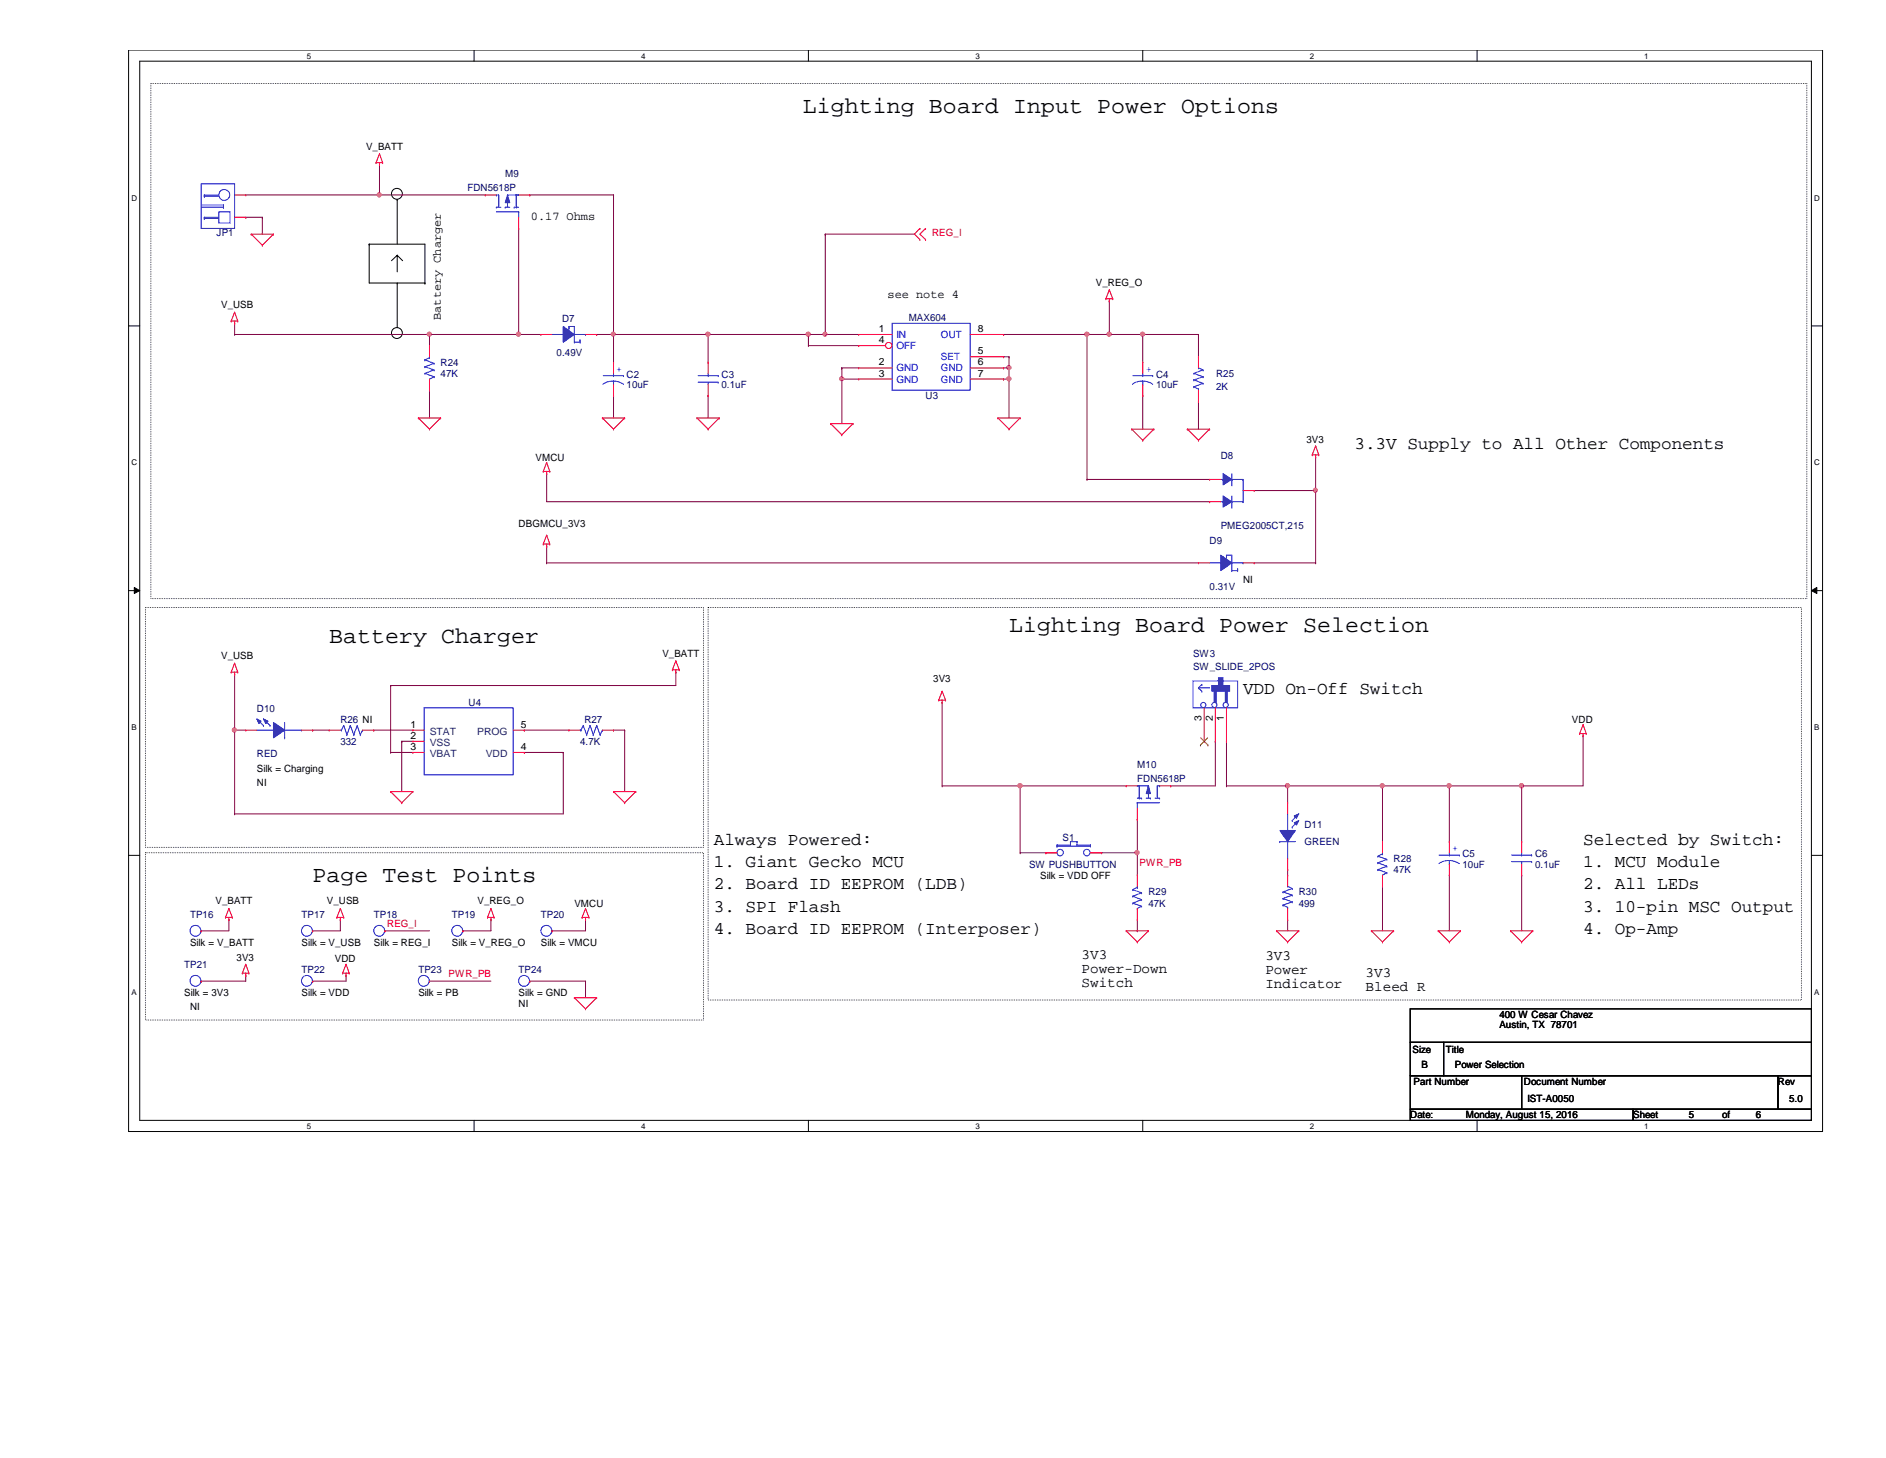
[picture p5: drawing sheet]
<svg xmlns="http://www.w3.org/2000/svg" width="279mm" height="216mm" viewBox="0 0 279 216" stroke-linecap="round" stroke-linejoin="round" font-family="sans-serif">
<path d="M19.1 7.4h250.9v160.2h-250.9zM20.7 9.1h247.7v156.8h-247.7z" fill="none" stroke="#000" stroke-width=".15"/>
<g fill="#fff">
<path d="M45.5 7.6h.6v1.3h-.6z"/>
<path d="M45.5 166.1h.6v1.3h-.6z"/>
</g>
<path d="M70.2 7.4v1.7M70.2 165.9v1.7" fill="none" stroke="#000" stroke-width=".15"/>
<g fill="#fff">
<path d="M95 7.6h.6v1.3h-.6z"/>
<path d="M95 166.1h.6v1.3h-.6z"/>
</g>
<path d="M119.8 7.4v1.7M119.8 165.9v1.7" fill="none" stroke="#000" stroke-width=".15"/>
<g fill="#fff">
<path d="M144.5 7.6h.6v1.3h-.6z"/>
<path d="M144.5 166.1h.6v1.3h-.6z"/>
</g>
<path d="M169.3 7.4v1.7M169.3 165.9v1.7" fill="none" stroke="#000" stroke-width=".15"/>
<g fill="#fff">
<path d="M194.1 7.6h.5v1.3h-.5z"/>
<path d="M194.1 166.1h.5v1.3h-.5z"/>
</g>
<path d="M218.8 7.4v1.7M218.8 165.9v1.7" fill="none" stroke="#000" stroke-width=".15"/>
<g fill="#fff">
<path d="M243.6 7.6h.6v1.3h-.6z"/>
<path d="M243.6 166.1h.6v1.3h-.6z"/>
<path d="M19.5 28.7h.8v1.3h-.8z"/>
<path d="M268.8 28.7h.8v1.3h-.8z"/>
<path d="M19.5 67.9h.8v1.3h-.8z"/>
<path d="M268.8 67.9h.8v1.3h-.8z"/>
</g>
<path d="M19.1 48.3h1.6M268.4 48.3h1.6" fill="none" stroke="#000" stroke-width=".15"/>
<g fill="#fff">
<path d="M19.5 107.1h.7v1.3h-.7z"/>
<path d="M268.8 107.1h.7v1.3h-.7z"/>
</g>
<path d="M19.1 87.5h1.6M19.9 87l.8 .5-.8 .4zM268.4 87.5l.8-.5v.9zM268.4 87.5h1.6" fill="none" stroke="#000" stroke-width=".15"/>
<path d="M19.9 87l.8 .5-.8 .4zM268.4 87.5l.8-.5v.9z" fill="#000"/>
<g fill="#fff">
<path d="M19.5 146.3h.7v1.3h-.7z"/>
<path d="M268.8 146.3h.7v1.3h-.7z"/>
</g>
<g fill="none" stroke="#000" stroke-width=".15">
<path d="M54.7 36.2h.1M54.7 36.2v5.7h8.2M54.7 36.2h8.2v5.7M58.8 29.5h.1M58.8 37.8h.1M58.8 29.5v6.7M58.8 37.8v2.5M58.8 37.8l-.8 .8M58.8 37.8l.8 .8M58.8 41.9h.1M58.8 41.9v6.6M62.9 41.9h.1"/>
<path d="M19.1 126.7h1.6M268.4 126.7h1.6"/>
<circle cx="58.8" cy="28.7" r=".81"/>
<circle cx="58.8" cy="49.3" r=".81"/>
</g>
<path d="M22.4 12.4h245.3v76.2h-245.3zM21.5 90h82.7v35.5h-82.7zM104.9 90h162v58.1h-162zM21.5 126.3h82.7v24.7h-82.7z" fill="none" stroke="#000" stroke-width=".15" stroke-dasharray="0 .3"/>
<path d="M104.9 49.5h.1M104.9 49.5h17.4M104.9 49.5v4.1M119.8 49.5h.1M119.8 51.2h.1M119.8 49.5v1.7M119.8 51.2h7.4" fill="none" stroke="#800040" stroke-width=".15"/>
<circle cx="119.7" cy="49.5" r=".31" fill="#f0f"/>
<circle cx="119.7" cy="49.5" r=".31" fill="none" stroke="#f0f" stroke-width=".15"/>
<circle cx="104.9" cy="49.5" r=".31" fill="#f0f"/>
<circle cx="104.9" cy="49.5" r=".31" fill="none" stroke="#f0f" stroke-width=".15"/>
<path d="M122.3 34.7h.1M122.3 34.7v14.8" fill="none" stroke="#800040" stroke-width=".15"/>
<circle cx="122.2" cy="49.5" r=".3" fill="#f0f"/>
<circle cx="122.2" cy="49.5" r=".3" fill="none" stroke="#f0f" stroke-width=".15"/>
<path d="M122.3 34.7h.1M122.3 34.7h13.2M122.3 49.5h.1M122.3 49.5h4.9M124.7 56.1h.1M124.7 56.1h2.5" fill="none" stroke="#800040" stroke-width=".15"/>
<circle cx="124.7" cy="56.1" r=".31" fill="#f0f"/>
<circle cx="124.7" cy="56.1" r=".31" fill="none" stroke="#f0f" stroke-width=".15"/>
<path d="M124.7 54.5h.1M124.7 54.5v1.6M124.7 54.5h2.5M149.5 54.5h.1M149.5 54.5v1.6" fill="none" stroke="#800040" stroke-width=".15"/>
<circle cx="149.5" cy="54.4" r=".31" fill="#f0f"/>
<circle cx="149.5" cy="54.4" r=".31" fill="none" stroke="#f0f" stroke-width=".15"/>
<path d="M148.7 54.5h.1M148.7 52.8h.1M148.7 52.8h.8M149.5 52.8h.1M149.5 52.8v1.7h-.8M161 49.5h.1M164.3 44.6h.1M164.3 44.6v4.9h-3.3M169.3 49.5h.1M169.3 49.5v4.1" fill="none" stroke="#800040" stroke-width=".15"/>
<circle cx="164.3" cy="49.5" r=".31" fill="#f0f"/>
<circle cx="164.3" cy="49.5" r=".31" fill="none" stroke="#f0f" stroke-width=".15"/>
<path d="M56.2 24.4h.1M56.2 28.9h.1M56.2 24.4v4.5M56.2 28.9h15.7M161 49.5h.1M161 49.5v21.5M164.3 49.5h.1M164.3 49.5h5M161 71h.1M161 71h18.2M100.1 99.5h.1M100.1 99.5v2" fill="none" stroke="#800040" stroke-width=".15"/>
<circle cx="161" cy="49.5" r=".31" fill="#f0f"/>
<circle cx="161" cy="49.5" r=".31" fill="none" stroke="#f0f" stroke-width=".15"/>
<g fill="none" stroke="#800040" stroke-width=".15">
<path d="M36.4 28.9h19.8M56.2 28.9h.1M81 70.1h.1M81 70.1v4.2M29.8 137.8h.1M29.8 137.8h4.1M46.3 137.8h.1M46.3 137.8h4.1M57 137.8h.1M57 137.8h6.6M68.6 137.8h.1M68.6 137.8h4.1"/>
<path d="M81.8 137.8h.1M81.8 137.8h4.9M168.5 137.8h.1M168.5 136.2v1.6M29.8 145.3h.1M29.8 145.3h6.6M46.3 145.3h.1M46.3 145.3h5M63.6 145.3h.1M63.6 145.3h9.1M78.5 145.3h.1M78.5 145.3h8.2"/>
<path d="M86.7 145.3h.1M86.7 145.3v2.4"/>
</g>
<circle cx="56.2" cy="28.8" r=".31" fill="#f0f"/>
<circle cx="56.2" cy="28.8" r=".31" fill="none" stroke="#f0f" stroke-width=".15"/>
<path d="M34.8 49.5h.1M34.8 49.5h28.8" fill="none" stroke="#800040" stroke-width=".15"/>
<circle cx="63.6" cy="49.5" r=".31" fill="#f0f"/>
<circle cx="63.6" cy="49.5" r=".31" fill="none" stroke="#f0f" stroke-width=".15"/>
<g fill="none" stroke="#800040" stroke-width=".15">
<path d="M36.4 32.2h.1M36.4 32.2h2.5M38.9 32.2h.1M38.9 32.2v2.5M63.6 57.8h.1M63.6 49.5h.1M63.6 49.5v1.7M63.6 57.8v4.1M63.6 49.5h13.2M76.8 49.5h.1M124.7 56.1h.1M124.7 56.1v6.6"/>
<path d="M148.7 56.1h.1M148.7 56.1h.8M149.5 56.1h.1M149.5 56.1v5.8M81 74.3h98.2M179.2 74.3h.1M33.9 136.2h.1M33.9 136.2v1.6M50.4 136.2h.1M50.4 136.2v1.6M72.7 136.2h.1M72.7 136.2v1.6"/>
<path d="M86.7 136.2h.1M86.7 136.2v1.6M36.4 144.4h.1M36.4 144.4v.9M51.3 144.4h.1M51.3 144.4v.9"/>
</g>
<circle cx="149.5" cy="56.1" r=".31" fill="#f0f"/>
<circle cx="149.5" cy="56.1" r=".31" fill="none" stroke="#f0f" stroke-width=".15"/>
<g fill="none" stroke="#800040" stroke-width=".15">
<path d="M76.8 33.8h.1M76.8 33.8v15.7M78.5 28.9h.1M78.5 28.9h12.4M76.8 49.5h.1M76.8 49.5h3.3M90.9 58.6h.1M90.9 49.5h14M90.9 58.6v3.3M104.9 58.6h.1M104.9 49.5h.1M104.9 58.6v3.3"/>
<path d="M148.7 49.5h.1M148.7 49.5h12.3"/>
</g>
<circle cx="76.8" cy="49.5" r=".31" fill="#f0f"/>
<circle cx="76.8" cy="49.5" r=".31" fill="none" stroke="#f0f" stroke-width=".15"/>
<g fill="none" stroke="#800040" stroke-width=".15">
<path d="M169.3 58.6h.1M169.3 58.6v4.9M34.8 99.9h.1M34.8 99.9v20.6M34.8 108.1h.1M34.8 108.1h1.6M46.3 108.1h.1M46.3 108.1h2.5M55.4 108.1h.1M55.4 108.1h5.8M57.9 111.4h.1M57.9 101.5h.1"/>
<path d="M57.9 111.4h3.3M57.9 101.5v9.9M57.9 101.5h42.2M59.5 109.8h.1M59.5 109.8v7.4M59.5 109.8h1.7M77.7 111.4h.1M77.7 108.1h.1M77.7 108.1h6.6M77.7 111.4h5.7M83.4 111.4h.1M83.4 111.4v9.1h-48.6"/>
<path d="M90.9 108.1h.1M90.9 108.1h1.6M92.5 108.1h.1M92.5 108.1v9.1M34.8 120.5h.1"/>
</g>
<circle cx="34.7" cy="108.1" r=".31" fill="#f0f"/>
<circle cx="34.7" cy="108.1" r=".31" fill="none" stroke="#f0f" stroke-width=".15"/>
<path d="M173.4 116.4h.1M180 109.8h.1M180 109.8v6.6h-6.6M190.8 116.4h.1M190.8 116.4h14M190.8 116.4v2.5" fill="none" stroke="#800040" stroke-width=".15"/>
<circle cx="190.7" cy="116.3" r=".32" fill="#f0f"/>
<circle cx="190.7" cy="116.3" r=".32" fill="none" stroke="#f0f" stroke-width=".15"/>
<path d="M139.6 104h.1M139.6 116.4h.1M139.6 116.4h27.2M139.6 104v12.4M151.1 116.4h.1M151.1 116.4v9.9M181.7 109.8h.1M181.7 116.4h.1M181.7 109.8v6.6M181.7 116.4h9.1M234.5 109h.1M234.5 109v7.4" fill="none" stroke="#800040" stroke-width=".15"/>
<circle cx="151.1" cy="116.3" r=".32" fill="#f0f"/>
<circle cx="151.1" cy="116.3" r=".32" fill="none" stroke="#f0f" stroke-width=".15"/>
<path d="M34.8 47.9h.1M34.8 47.9v1.6M151.1 126.3h.1M151.1 126.3h3.8M163.2 126.3h5.3M168.5 126.3h.1M168.5 121.3h.1M168.5 121.3v8.3" fill="none" stroke="#800040" stroke-width=".15"/>
<circle cx="168.4" cy="126.3" r=".31" fill="#f0f"/>
<circle cx="168.4" cy="126.3" r=".31" fill="none" stroke="#f0f" stroke-width=".15"/>
<path d="M214.7 116.4h.1M214.7 116.4h10.7M190.8 136.2h.1M190.8 136.2v1.6M225.4 129.6h.1M225.4 129.6v8.2" fill="none" stroke="#800040" stroke-width=".15"/>
<circle cx="225.4" cy="116.3" r=".32" fill="#f0f"/>
<circle cx="225.4" cy="116.3" r=".32" fill="none" stroke="#f0f" stroke-width=".15"/>
<path d="M204.8 116.4h.1M204.8 116.4v8.2M204.8 116.4h9.9M214.7 116.4h.1M214.7 116.4v8.2M204.8 131.2h.1M204.8 131.2v6.6M214.7 129.6h.1M214.7 129.6v8.2" fill="none" stroke="#800040" stroke-width=".15"/>
<circle cx="214.7" cy="116.3" r=".31" fill="#f0f"/>
<circle cx="214.7" cy="116.3" r=".31" fill="none" stroke="#f0f" stroke-width=".15"/>
<circle cx="204.8" cy="116.3" r=".31" fill="#f0f"/>
<circle cx="204.8" cy="116.3" r=".31" fill="none" stroke="#f0f" stroke-width=".15"/>
<path d="M194.9 67.7h.1M194.9 67.7v4.9M225.4 116.4h.1M225.4 116.4v8.2M225.4 116.4h9.1M190.8 128.8h.1M190.8 128.8v.8" fill="none" stroke="#800040" stroke-width=".15"/>
<circle cx="194.9" cy="72.6" r=".3" fill="#f0f"/>
<circle cx="194.9" cy="72.6" r=".3" fill="none" stroke="#f0f" stroke-width=".15"/>
<g fill="none" stroke="#800040" stroke-width=".15">
<path d="M169.3 49.5h8.2M177.5 59.4h.1M177.5 49.5h.1M177.5 59.4v4.1M185.8 72.6h9.1M194.9 72.6h.1M194.9 72.6v10.8M81 80.9h.1M81 83.4h.1M81 83.4h96.5M81 80.9v2.5M185.8 83.4h9.1"/>
<path d="M194.9 83.4h.1"/>
</g>
<circle cx="169.3" cy="49.5" r=".31" fill="#f0f"/>
<circle cx="169.3" cy="49.5" r=".31" fill="none" stroke="#f0f" stroke-width=".15"/>
<path d="M90.9 28.9h.1M90.9 28.9v24.7M88.4 49.5h.1M88.4 49.5h2.5M90.9 49.5h.1M177.5 49.5h.1M177.5 49.5v3.3" fill="none" stroke="#800040" stroke-width=".15"/>
<circle cx="90.8" cy="49.5" r=".3" fill="#f0f"/>
<circle cx="90.8" cy="49.5" r=".3" fill="none" stroke="#f0f" stroke-width=".15"/>
<path d="M161 49.4h.1M161 49.4v.1" fill="none" stroke="#800040" stroke-width=".15"/>
<g fill="none" stroke="#f00" stroke-width=".15">
<path d="M37.2 34.7h.1M37.2 34.7h3.3M37.2 34.7l1.7 1.6M38.9 36.3h.1M40.5 34.7h.1M40.5 34.7l-1.6 1.6M55.7 24.1h.1M55.7 24.1h1M56.2 24.4h.1M56.2 22.8h.1M56.2 24.1v.3M56.2 22.8l-.5 1.3"/>
<path d="M56.2 22.8l.5 1.3M56.7 24.1h.1M136.3 33.8h.1M136.3 35.5h.1M136.3 33.8l-.8 .9 .8 .8M137.1 35.5h.1M137.1 33.8h.1M137.1 33.8l-.8 .9 .8 .8M34.2 47.5h.1M34.2 47.5h1M34.8 47.9h.1M34.8 46.2h.1"/>
<path d="M34.8 47.5v.4M34.8 46.2l-.6 1.3M34.8 46.2l.4 1.3M35.2 47.5h.1M163.8 44.2h.1M163.8 44.2h1M164.3 44.6h.1M164.3 42.9h.1M164.3 44.2v.4M164.3 42.9l-.5 1.3M164.3 42.9l.5 1.3M164.8 44.2h.1"/>
<path d="M62 61.9h.1M62 61.9h3.3M62 61.9l1.6 1.6M63.6 63.5h.1M65.3 61.9h.1M65.3 61.9l-1.7 1.6M80.5 69.8h.1M80.5 69.8h.9M81 70.1h.1M81 68.5h.1M81 79.2h.1M81 69.8v.3"/>
<path d="M81 68.5l-.5 1.3M81 68.5l.4 1.3M81 79.2l-.5 1.4M81 79.2l.4 1.4M81.4 69.8h.1M89.2 61.9h.1M89.2 61.9h3.3M89.2 61.9l1.7 1.6M90.9 63.5h.1M92.5 61.9h.1M92.5 61.9l-1.6 1.6M103.3 61.9h.1"/>
<path d="M103.3 61.9h3.3M103.3 61.9l1.6 1.6M104.9 63.5h.1M106.6 61.9h.1M106.6 61.9l-1.7 1.6M123.1 62.7h.1M123.1 62.7h3.3M123.1 62.7l1.6 1.7M124.7 64.4h.1M126.4 62.7h.1M126.4 62.7l-1.7 1.7M147.8 61.9h.1"/>
<path d="M147.8 61.9h3.3M147.8 61.9l1.7 1.6M149.5 63.5h.1M151.1 61.9h.1M151.1 61.9l-1.6 1.6M167.6 63.5h.1M167.6 63.5h3.3M167.6 63.5l1.7 1.7M169.3 65.2h.1M170.9 63.5h.1M170.9 63.5l-1.6 1.7M175.9 63.5h.1"/>
<path d="M175.9 63.5h3.3M175.9 63.5l1.6 1.7M177.5 65.2h.1M179.2 63.5h.1M179.2 63.5l-1.7 1.7M194.4 67.4h.1M194.4 67.4h1M194.9 67.7h.1M194.9 66h.1M194.9 67.4v.3M194.9 66l-.5 1.4M194.9 66l.5 1.4"/>
<path d="M195.4 67.4h.1M34.2 99.5h.1M34.2 99.5h1M34.8 99.9h.1M34.8 98.2h.1M34.8 99.5v.4M34.8 98.2l-.6 1.3M34.8 98.2l.4 1.3M35.2 99.5h.1M80.5 80.6h.1M80.5 80.6h.9M81 80.9h.1"/>
<path d="M81 80.6v.3M81.4 80.6h.1M99.6 99.2h.1M99.6 99.2h1M100.1 99.5h.1M100.1 97.9h.1M100.1 99.2v.3M100.1 97.9l-.5 1.3M100.1 97.9l.5 1.3M100.6 99.2h.1M57.9 117.2h.1M57.9 117.2h3.3"/>
<path d="M57.9 117.2l1.6 1.7M59.5 118.9h.1M61.2 117.2h.1M61.2 117.2l-1.7 1.7M90.9 117.2h.1M90.9 117.2h3.3M90.9 117.2l1.6 1.7M92.5 118.9h.1M94.2 117.2h.1M94.2 117.2l-1.7 1.7M139.1 103.7h.1M139.1 103.7h1"/>
<path d="M139.6 104h.1M139.6 102.4h.1M139.6 103.7v.3M139.6 102.4l-.5 1.3M139.6 102.4l.5 1.3M140.1 103.7h.1M234 108.6h.1M234 108.6h1M234.5 109h.1M234.5 107.3h.1M234.5 108.6v.4M234.5 107.3l-.5 1.3"/>
<path d="M234.5 107.3l.5 1.3M235 108.6h.1M29.8 137.8h.1M33.4 135.8h.1M33.4 135.8h1M33.9 136.2h.1M33.9 134.5h.1M33.9 135.8v.4M33.9 134.5l-.5 1.3M33.9 134.5l.5 1.3M34.4 135.8h.1M49.9 135.8h.1"/>
<path d="M49.9 135.8h1M50.4 136.2h.1M50.4 134.5h.1M50.4 135.8v.4M50.4 134.5l-.5 1.3M50.4 134.5l.5 1.3M50.9 135.8h.1M72.2 135.8h.1M72.2 135.8h1M72.7 136.2h.1M72.7 134.5h.1M72.7 135.8v.4"/>
<path d="M72.7 134.5l-.5 1.3M72.7 134.5l.5 1.3M73.2 135.8h.1M86.2 135.8h.1M86.2 135.8h1M86.7 136.2h.1M86.7 134.5h.1M86.7 135.8v.4M86.7 134.5l-.5 1.3M86.7 134.5l.5 1.3M87.2 135.8h.1M166.8 137.8h.1"/>
<path d="M166.8 137.8h3.3M166.8 137.8l1.7 1.7M168.5 139.5h.1M170.1 137.8h.1M170.1 137.8l-1.6 1.7M189.1 137.8h.1M189.1 137.8h3.3M189.1 137.8l1.7 1.7M190.8 139.5h.1M192.4 137.8h.1M192.4 137.8l-1.6 1.7M203.2 137.8h.1"/>
<path d="M203.2 137.8h3.3M203.2 137.8l1.6 1.7M204.8 139.5h.1M206.5 137.8h.1M206.5 137.8l-1.7 1.7M213.1 137.8h.1M213.1 137.8h3.3M213.1 137.8l1.6 1.7M214.7 139.5h.1M216.4 137.8h.1M216.4 137.8l-1.7 1.7M223.8 137.8h.1"/>
<path d="M223.8 137.8h3.3M223.8 137.8l1.6 1.7M225.4 139.5h.1M227.1 137.8h.1M227.1 137.8l-1.7 1.7M35.9 144.1h.1M35.9 144.1h1M36.4 144.4h.1M36.4 142.8h.1M36.4 144.1v.3M36.4 142.8l-.5 1.3M36.4 142.8l.5 1.3"/>
<path d="M36.9 144.1h.1M50.8 144.1h.1M50.8 144.1h.9M51.3 144.4h.1M51.3 142.8h.1M51.3 144.1v.3M51.3 142.8l-.5 1.3M51.3 142.8l.4 1.3M51.7 144.1h.1M85.1 147.7h.1M85.1 147.7h3.3M85.1 147.7l1.6 1.7"/>
<path d="M86.7 149.4h.1M88.4 147.7h.1M88.4 147.7l-1.7 1.7"/>
</g>
<path d="M208.9 149.4h59.5v4.9h-59.5zM208.9 154.3h5v5h-5zM208.9 159.3h16.5v5h-16.5zM213.9 154.3h54.5v5h-54.5zM225.4 159.3h38v5h-38zM263.4 159.3h5v5h-5zM208.9 164.3h33v1.6h-33zM241.9 164.3h26.5v1.6h-26.5z" fill="none" stroke="#000" stroke-width=".15"/>
<g fill="none" stroke="#00f" stroke-width=".15">
<path d="M38.1 108.1h3.3M41.4 108.1h.1M42.2 109.3h.1M42.2 107v2.3M42.2 108.1h2.5M44.7 108.1h.1"/>
<circle cx="29" cy="137.8" r=".81"/>
</g>
<path d="M40.5 107l1.7 1.1-1.7 1.2z" fill-rule="evenodd" fill="#00f"/>
<path d="M38.1 106.5l.9 .9M39 107.4h.1M39 106.5l1 .9M40 107.4h.1M40.5 107l1.7 1.1-1.7 1.2z" fill="none" stroke="#00f" stroke-width=".15"/>
<path d="M39 106.5l.7 .3-.3 .3z" fill-rule="evenodd" fill="#00f"/>
<path d="M39 106.5l.7 .3-.3 .3z" fill="none" stroke="#00f" stroke-width=".15"/>
<path d="M38.1 106.5l.6 .3-.3 .3z" fill-rule="evenodd" fill="#00f"/>
<g fill="none" stroke="#00f" stroke-width=".15">
<path d="M38.1 106.5l.6 .3-.3 .3zM50.4 108.1h.2M50.6 108.1h.1M50.9 107.4h.1M50.9 107.4l-.3 .7M50.9 107.4l.5 1.4M51.4 108.8h.1M51.9 107.4h.1M51.9 107.4l-.5 1.4M51.9 107.4l.5 1.4M52.4 108.8h.1M52.9 107.4h.1"/>
<path d="M52.9 107.4l-.5 1.4M52.9 107.4l.5 1.4M53.4 108.8h.1M53.7 108.1h.1M53.7 108.1l-.3 .7M189.6 124.6h.1M189.6 124.6h2.3M190.8 123.8h.1M190.8 127.1h.1M190.8 120.5v3.3M190.8 124.6v2.5"/>
<circle cx="45.5" cy="137.8" r=".81"/>
</g>
<path d="M36.4 108.1h.1M36.4 108.1h1.7M44.7 108.1h1.6M46.3 108.1h.1M48.8 108.1h.1M48.8 108.1h1.6M53.7 108.1h1.7M55.4 108.1h.1M46.3 137.8h.1" fill="none" stroke="#f00" stroke-width=".15"/>
<path d="M189.6 123h2.3l-1.1 1.6z" fill-rule="evenodd" fill="#00f"/>
<path d="M189.6 123h2.3l-1.1 1.6zM191.4 122.5h.1M191.4 121.5h.1M192.4 121.5l-1 1M192.4 120.5l-1 1" fill="none" stroke="#00f" stroke-width=".15"/>
<path d="M191.7 121.8l.7-.3-.3 .7z" fill-rule="evenodd" fill="#00f"/>
<path d="M191.7 121.8l.7-.3-.3 .7z" fill="none" stroke="#00f" stroke-width=".15"/>
<path d="M191.7 120.8l.7-.3-.3 .7z" fill-rule="evenodd" fill="#00f"/>
<g fill="none" stroke="#00f" stroke-width=".15">
<path d="M89.4 55.6h3M90.9 56.9h.1M90.9 55.6h.1M90.9 56.4l.7 .2 .8 .3M90.9 56.4h-.1a2.41 2.41 0 0 0-1.5 .5M90.9 55.3v.3M90.9 56.4v.5M92.4 55.6h.1M176.9 57.3h.1M176.9 56.3h.1M176.9 55.3h.1M176.9 57.3l.6 .3"/>
<path d="M176.9 56.3l1.3 .5M176.9 55.3l1.3 .5M177.5 54.5h.1M177.5 57.6h.1M177.5 54.5l.7 .3M177.5 57.6v.2M178.2 56.8h.1M178.2 55.8h.1M178.2 54.8h.1M178.2 56.8l-1.3 .5M178.2 55.8l-1.3 .5M178.2 54.8l-1.3 .5"/>
<path d="M168.5 118.9h.1M168.5 116.4h1.6M168.5 118.9v.8M168.5 118.9h3.3M168.8 116.4h.1M168.8 118h.1M168.8 118.2h.1M168.8 116.4v1.8M170.1 116.4h.1M170.1 117.2h.1M170.1 116.4v.7M170.1 117.2v1"/>
<path d="M171.1 118.2h.7M171.5 116.5h.1M171.5 116.4h.1M171.5 116.4v1.8M171.8 118.2h.1M156.6 125.1h.1M156.6 125.3h.1M156.6 125.3h4.9M156.6 125.1h2M156.6 125.1v.2M158.6 124.6h.1M158.6 125.1h.1"/>
<path d="M158.6 124.6h1M158.6 124.6v.5M159.6 125.1h.1M159.6 124.6h.1M159.6 125.1h1.9M159.6 124.6v.5M161.5 125.3h.1M161.5 125.1h.1M161.5 125.1v.2M190.1 134h.1M190.1 133.1h.1M190.1 132.1h.1"/>
<path d="M190.1 134l.7 .4M190.1 133.1l1.3 .5M190.1 132.1l1.3 .4M190.8 131.2h.1M190.8 134.4h.1M190.8 131.2l.6 .4M190.8 134.4v.1M191.4 133.6h.1M191.4 132.5h.1M191.4 131.6h.1M191.4 133.6l-1.3 .4M191.4 132.5l-1.3 .6"/>
<path d="M191.4 131.6l-1.3 .5M191.7 120.8l.7-.3-.3 .7z"/>
<circle cx="157" cy="126.3" r=".48"/>
<circle cx="161" cy="126.3" r=".49"/>
<circle cx="77.6" cy="145.2" r=".81"/>
</g>
<g fill="none" stroke="#f00" stroke-width=".15">
<path d="M90.9 53.6h.1M90.9 58.6h.1M90.9 53.6v1.7M90.9 56.9v1.7M177.5 59.4h.1M177.5 52.8h.1M177.5 52.8v1.7M177.5 57.8v1.6M190.8 118.9h.1M190.8 118.9v1.6M154.9 126.3h.1M154.9 126.3h1.7"/>
<path d="M161.5 126.3h1.7M163.2 126.3h.1M190.8 128.8h.1M190.8 136.2h.1M190.8 129.6h.1M190.8 127.1v1.7M190.8 129.6v1.6M190.8 134.5v1.7M78.5 145.3h.1"/>
</g>
<path d="M170.1 116.4l.3 1.1h-.6z" fill="#00f"/>
<g fill="none" stroke="#00f" stroke-width=".15">
<path d="M29.8 27.2h5v6.6h-5zM29.8 30.4h3.3M29.8 30.7h3.3M30.3 32.2h.1M30.3 28.9h.1M30.3 32.3h.1M30.3 29h.1M30.3 32.2h2.1M30.3 28.9h2.1M30.3 32.3h2.1M30.3 29h2.1M30.3 28.9v.1"/>
<path d="M30.3 32.2v.1M32.4 31.4h1.7v1.6h-1.7zM33.1 30.4h.1M33.1 30.7h.1M33.1 30.4v.3M73.5 30.7h.1M73.5 30.7h.7M73.5 31.4h3.3M73.9 29h.1M73.9 28.9h.1M73.9 28.9v1.8M75.2 28.9h.1"/>
<path d="M75.2 29.7h.1M75.2 28.9h1.6M75.2 28.9v.6M75.2 29.7v1M76.5 28.9h.1M76.5 30.5h.1M76.5 30.7h.1M76.5 28.9v1.8M76.8 31.4h.1M76.8 31.4v.8M168.5 118.2h.6M169.1 118.2h.1"/>
<path d="M169.8 118.2h.6M170.1 116.4l.3 1.1h-.6zM170.4 118.2h.1M171.5 116.4h.3M171.8 116.4h.1"/>
<circle cx="33.2" cy="28.9" r=".81"/>
<circle cx="56.2" cy="137.8" r=".81"/>
</g>
<path d="M34.8 28.9h1.6M34.8 32.2h1.6M36.4 28.9h.1M36.4 32.2h.1M166.8 116.4h.1M166.8 116.4h1.7M168.5 119.7v1.6M171.8 116.4h1.6M173.4 116.4h.1M57 137.8h.1M168.5 121.3h.1" fill="none" stroke="#f00" stroke-width=".15"/>
<path d="M75.2 28.9l.3 1.1h-.7z" fill="#00f"/>
<g fill="none" stroke="#00f" stroke-width=".15">
<path d="M73.5 28.9h.1M73.5 28.9h.4M74.8 30.7h.1M74.8 30.7h.7M75.2 28.9l.3 1.1h-.7zM76.2 30.7h.1M76.2 30.7h.6M167.8 55.6h3M169.3 56.9h.1M169.3 55.6h.1M169.3 56.4a2.67 2.67 0 0 1 1.5 .5M169.3 56.4h-.1a2.29 2.29 0 0 0-1.4 .5"/>
<path d="M169.3 55.3v.3M169.3 56.4v.5M170.8 55.6h.1M179.2 83.4h1.6M180.8 83.4h.1M181.7 82.2h.1M181.7 82.2h.8v2.3M182.5 84.5h.1M182.5 83.4h1.7M182.5 84.5h.8M183.3 84.5h.1M184.2 83.4h.1"/>
<path d="M167.8 131.7h.1M167.8 132.7h.1M167.8 133.7h.1M167.8 131.7l1.3 .5M167.8 132.7l1.3 .5M167.8 133.7l1.3 .5M168.5 134.5h.1M168.5 131.4h.1M168.5 131.4l-.7 .3M168.5 131.2v.2M169.1 132.2h.1M169.1 133.2h.1"/>
<path d="M169.1 134.2h.1M169.1 132.2l-1.3 .5M169.1 133.2l-1.3 .5M169.1 134.2l-.6 .3"/>
<circle cx="67.7" cy="137.8" r=".81"/>
</g>
<g fill="none" stroke="#f00" stroke-width=".15">
<path d="M71.9 28.9h.1M71.9 28.9h1.6M76.8 33.8h.1M76.8 32.2v1.6M76.8 28.9h1.7M78.5 28.9h.1M169.3 53.6h.1M169.3 58.6h.1M169.3 53.6v1.7M169.3 56.9v1.7M68.6 137.8h.1M168.5 129.6h.1"/>
<path d="M168.5 136.2h.1M168.5 129.6v1.6M168.5 134.5v1.7"/>
</g>
<path d="M180.8 82.2l1.7 1.2-1.7 1.1z" fill-rule="evenodd" fill="#00f"/>
<g fill="none" stroke="#00f" stroke-width=".15">
<path d="M62.9 53.3h.1M62.9 54.3h.1M62.9 55.3h.1M62.9 53.3l1.4 .5M62.9 54.3l1.4 .5M62.9 55.3l1.4 .5M63.6 56.1h.1M63.6 53h.1M63.6 53l-.7 .3M63.6 52.8v.2M64.3 53.8h.1M64.3 54.8h.1"/>
<path d="M64.3 55.8h.1M64.3 53.8l-1.4 .5M64.3 54.8l-1.4 .5M64.3 55.8l-.7 .3M81.8 49.5h1.6M83.4 49.5h.1M84.3 48.3h.1M84.3 48.3h.8v2.4M85.1 50.7h.1M85.1 49.5h1.6M85.1 50.7h.8M85.9 50.7h.1"/>
<path d="M86.7 49.5h.1M180.8 82.2l1.7 1.2-1.7 1.1zM181.7 82.5h.1M181.7 82.2v.3M183.3 84.2h.1M183.3 84.2v.3M85.9 108.1h.2M86.1 108.1h.1M86.4 107.4h.1M86.4 107.4l-.3 .7M86.4 107.4l.5 1.4M86.9 108.8h.1"/>
<path d="M87.4 107.4h.1M87.4 107.4l-.5 1.4M87.4 107.4l.5 1.4M87.9 108.8h.1M88.4 107.4h.1M88.4 107.4l-.5 1.4M88.4 107.4l.5 1.4M88.9 108.8h.1M89.2 108.1h.1M89.2 108.1l-.3 .7"/>
<circle cx="80.9" cy="137.8" r=".81"/>
</g>
<g fill="none" stroke="#f00" stroke-width=".15">
<path d="M63.6 51.2h.1M63.6 57.8h.1M63.6 51.2v1.6M63.6 56.1v1.7M177.5 83.4h.1M177.5 83.4h1.7M184.2 83.4h1.6M185.8 83.4h.1M84.3 108.1h.1M84.3 108.1h1.6M89.2 108.1h1.7M90.9 108.1h.1"/>
<path d="M81.8 137.8h.1"/>
</g>
<path d="M83.4 48.3l1.7 1.2-1.7 1.2z" fill-rule="evenodd" fill="#00f"/>
<g fill="none" stroke="#00f" stroke-width=".15">
<path d="M83.4 48.3l1.7 1.2-1.7 1.2zM84.3 48.7h.1M84.3 48.3v.4M85.9 50.3h.1M85.9 50.3v.4M180.8 71h.4M180.8 74.3h.4M181.2 71h.1M181.2 74.3h.1M182.5 71h.1M182.5 75.1h.1M182.5 71h1.7"/>
<path d="M182.5 74.3h1.7M182.5 73.4v1.7M184.2 74.3h.1M184.2 71h.1M184.2 71v3.3"/>
<circle cx="29" cy="145.2" r=".81"/>
</g>
<path d="M80.1 49.5h.1M80.1 49.5h1.7M86.7 49.5h1.7M88.4 49.5h.1M29.8 145.3h.1" fill="none" stroke="#f00" stroke-width=".15"/>
<path d="M181.2 70.1l1.3 .9-1.3 .8z" fill="#00f"/>
<path d="M181.2 70.1l1.3 .9-1.3 .8z" fill="none" stroke="#00f" stroke-width=".15"/>
<path d="M181.2 73.4l1.3 .9-1.3 .8z" fill="#00f"/>
<g fill="none" stroke="#00f" stroke-width=".15">
<path d="M181.2 73.4l1.3 .9-1.3 .8zM182.5 71.8h.1M182.5 70.1v1.7M176.7 100.8h6.6v4h-6.6zM223.9 127.6h3M223.9 126.6h3M225.4 126.6h.1M225.4 127.6h.1M225.4 126.3v.3M225.4 127.6v.3M226.9 127.6h.1M226.9 126.6h.1"/>
<circle cx="178.3" cy="104.4" r=".38"/>
<circle cx="179.9" cy="104.4" r=".38"/>
<circle cx="181.6" cy="104.4" r=".38"/>
<circle cx="45.5" cy="145.2" r=".81"/>
</g>
<path d="M179.2 71h.1M179.2 74.3h.1M179.2 71h1.6M179.2 74.3h1.6M184.2 72.6h1.6M185.8 72.6h.1M225.4 124.6h.1M225.4 129.6h.1M225.4 124.6v1.7M225.4 127.9v1.7M46.3 145.3h.1" fill="none" stroke="#f00" stroke-width=".15"/>
<path d="M179.5 101.5h2.7v.9h-2.7z" fill-rule="evenodd" fill="#00f"/>
<path d="M179.5 101.5h2.7v.9h-2.7z" fill="none" stroke="#00f" stroke-width=".15"/>
<path d="M181.5 102.4h.3v1.6h-.3z" fill-rule="evenodd" fill="#00f"/>
<path d="M181.5 102.4h.3v1.6h-.3z" fill="none" stroke="#00f" stroke-width=".15"/>
<path d="M179.9 102.4h.3v1.6h-.3z" fill-rule="evenodd" fill="#00f"/>
<path d="M179.9 102.4h.3v1.6h-.3z" fill="none" stroke="#00f" stroke-width=".15"/>
<path d="M180.5 100.4h.7v1.1h-.7z" fill-rule="evenodd" fill="#00f"/>
<g fill="none" stroke="#00f" stroke-width=".15">
<path d="M132.2 47.9h11.5v9.9h-11.5zM177.5 101.9h.1M177.5 101.9h1.7M177.5 101.9l.6 .5M178.1 102.4h.1M178.1 101.3h.1M178.1 101.3l-.6 .6M180.5 100.4h.7v1.1h-.7zM204.1 126.8h.1M204.1 127.8h.1M204.1 128.8h.1M204.1 126.8l1.3 .5"/>
<path d="M204.1 127.8l1.3 .5M204.1 128.8l1.3 .4M204.8 129.6h.1M204.8 126.4h.1M204.8 126.4l-.7 .4M204.8 126.3v.1M205.4 127.3h.1M205.4 128.3h.1M205.4 129.2h.1M205.4 127.3l-1.3 .5M205.4 128.3l-1.3 .5M205.4 129.2l-.6 .4"/>
<path d="M213.2 126.6h3M214.7 127.9h.1M214.7 126.6h.1M214.7 127.4l.8 .1 .7 .4M214.7 127.4a2.41 2.41 0 0 0-1.6 .5M214.7 126.3v.3M214.7 127.4v.5M216.2 126.6h.1"/>
<circle cx="62.8" cy="145.2" r=".81"/>
</g>
<g fill="none" stroke="#f00" stroke-width=".15">
<path d="M127.2 49.5h.1M127.2 49.5h5M178.4 109.8h.1M178.4 104.8v5M180 109.8h.1M180 104.8v5M181.7 109.8h.1M181.7 104.8v5M204.8 124.6h.1M204.8 131.2h.1M204.8 124.6v1.7M204.8 129.6v1.6"/>
<path d="M214.7 124.6h.1M214.7 129.6h.1M214.7 124.6v1.7M214.7 127.9v1.7M63.6 145.3h.1"/>
</g>
<path d="M177.8 110.3h.1M177.9 109.3l1 1M178.9 109.3l-1.1 1M178.9 110.3h.1" fill="none" stroke="#804000" stroke-width=".15"/>
<circle cx="131.7" cy="51.2" r=".46" fill="#fff"/>
<g fill="none" stroke="#f00" stroke-width=".15">
<path d="M104.9 53.6h.1M104.9 58.6h.1M104.9 53.6v1.7M104.9 56.9v1.7M127.2 51.2h.1M127.2 54.5h.1M127.2 56.1h.1M127.2 51.2h4M127.2 54.5h5M127.2 56.1h5M143.7 54.5h5M143.7 56.1h5"/>
<path d="M143.7 52.8h5M143.7 49.5h5M148.7 54.5h.1M148.7 56.1h.1M148.7 52.8h.1M148.7 49.5h.1M61.2 108.1h.1M61.2 109.8h.1M61.2 111.4h.1M61.2 108.1h1.6M61.2 109.8h1.6M61.2 111.4h1.6"/>
<path d="M76 108.1h1.7M76 111.4h1.7M77.7 111.4h.1M77.7 108.1h.1"/>
<circle cx="131.7" cy="51.2" r=".46"/>
</g>
<path d="M103.4 56.6h3M103.4 55.6h3M104.9 55.6h.1M104.9 56.6h.1M104.9 55.3v.3M104.9 56.6v.3M106.4 56.6h.1M106.4 55.6h.1M62.8 104.8h13.2v9.9h-13.2z" fill="none" stroke="#00f" stroke-width=".15"/>
<circle cx="119.7" cy="49.5" r=".31" fill="#f0f"/>
<circle cx="119.7" cy="49.5" r=".31" fill="none" stroke="#f0f" stroke-width=".15"/>
<circle cx="104.9" cy="49.5" r=".31" fill="#f0f"/>
<circle cx="104.9" cy="49.5" r=".31" fill="none" stroke="#f0f" stroke-width=".15"/>
<circle cx="122.2" cy="49.5" r=".3" fill="#f0f"/>
<circle cx="122.2" cy="49.5" r=".3" fill="none" stroke="#f0f" stroke-width=".15"/>
<circle cx="124.7" cy="56.1" r=".31" fill="#f0f"/>
<circle cx="124.7" cy="56.1" r=".31" fill="none" stroke="#f0f" stroke-width=".15"/>
<circle cx="149.5" cy="54.4" r=".31" fill="#f0f"/>
<circle cx="149.5" cy="54.4" r=".31" fill="none" stroke="#f0f" stroke-width=".15"/>
<circle cx="164.3" cy="49.5" r=".31" fill="#f0f"/>
<circle cx="164.3" cy="49.5" r=".31" fill="none" stroke="#f0f" stroke-width=".15"/>
<circle cx="161" cy="49.5" r=".31" fill="#f0f"/>
<circle cx="161" cy="49.5" r=".31" fill="none" stroke="#f0f" stroke-width=".15"/>
<circle cx="56.2" cy="28.8" r=".31" fill="#f0f"/>
<circle cx="56.2" cy="28.8" r=".31" fill="none" stroke="#f0f" stroke-width=".15"/>
<circle cx="63.6" cy="49.5" r=".31" fill="#f0f"/>
<circle cx="63.6" cy="49.5" r=".31" fill="none" stroke="#f0f" stroke-width=".15"/>
<circle cx="149.5" cy="56.1" r=".31" fill="#f0f"/>
<circle cx="149.5" cy="56.1" r=".31" fill="none" stroke="#f0f" stroke-width=".15"/>
<circle cx="76.8" cy="49.5" r=".31" fill="#f0f"/>
<circle cx="76.8" cy="49.5" r=".31" fill="none" stroke="#f0f" stroke-width=".15"/>
<circle cx="34.7" cy="108.1" r=".31" fill="#f0f"/>
<circle cx="34.7" cy="108.1" r=".31" fill="none" stroke="#f0f" stroke-width=".15"/>
<circle cx="190.7" cy="116.3" r=".32" fill="#f0f"/>
<circle cx="190.7" cy="116.3" r=".32" fill="none" stroke="#f0f" stroke-width=".15"/>
<circle cx="151.1" cy="116.3" r=".32" fill="#f0f"/>
<circle cx="151.1" cy="116.3" r=".32" fill="none" stroke="#f0f" stroke-width=".15"/>
<circle cx="168.4" cy="126.3" r=".31" fill="#f0f"/>
<circle cx="168.4" cy="126.3" r=".31" fill="none" stroke="#f0f" stroke-width=".15"/>
<circle cx="225.4" cy="116.3" r=".32" fill="#f0f"/>
<circle cx="225.4" cy="116.3" r=".32" fill="none" stroke="#f0f" stroke-width=".15"/>
<circle cx="214.7" cy="116.3" r=".31" fill="#f0f"/>
<circle cx="214.7" cy="116.3" r=".31" fill="none" stroke="#f0f" stroke-width=".15"/>
<circle cx="204.8" cy="116.3" r=".31" fill="#f0f"/>
<circle cx="204.8" cy="116.3" r=".31" fill="none" stroke="#f0f" stroke-width=".15"/>
<circle cx="194.9" cy="72.6" r=".3" fill="#f0f"/>
<circle cx="194.9" cy="72.6" r=".3" fill="none" stroke="#f0f" stroke-width=".15"/>
<circle cx="169.3" cy="49.5" r=".31" fill="#f0f"/>
<circle cx="169.3" cy="49.5" r=".31" fill="none" stroke="#f0f" stroke-width=".15"/>
<circle cx="90.8" cy="49.5" r=".3" fill="#f0f"/>
<circle cx="90.8" cy="49.5" r=".3" fill="none" stroke="#f0f" stroke-width=".15"/>
<g font-size="3.4">
<text x="119" y="16.7">Lighting Board Input Power Options</text>
<text x="48.8" y="95.2">Battery Charger</text>
<text x="149.5" y="93.5">Lighting Board Power Selection</text>
<text x="46.3" y="130.6">Page Test Points</text>
</g>
<g font-size="2.6">
<text x="200.7" y="66.5">3.3V Supply to All Other Components</text>
<text x="184.2" y="102.8">VDD On-Off Switch</text>
<text x="105.7" y="125.1">Always Powered:</text>
<text x="234.5" y="125.1">Selected by Switch:</text>
<text x="105.7" y="128.4">1. Giant Gecko MCU</text>
<text x="105.7" y="131.7">2. Board ID EEPROM (LDB)</text>
<text x="234.5" y="128.4">1. MCU Module</text>
<text x="234.5" y="131.7">2. All LEDs</text>
<text x="105.7" y="135">3. SPI Flash</text>
<text x="234.5" y="135">3. 10-pin MSC Output</text>
<text x="105.7" y="138.3">4. Board ID EEPROM (Interposer)</text>
<text x="234.5" y="138.3">4. Op-Amp</text>
</g>
<g font-size="2.1">
<text x="160.2" y="142">3V3</text>
<text x="187.5" y="142.1">3V3</text>
<text x="160.2" y="144.1">Power-Down</text>
<text x="160.2" y="146.2">Switch</text>
<text x="187.5" y="144.2">Power</text>
<text x="187.5" y="146.3">Indicator</text>
<text x="202.3" y="144.6">3V3</text>
<text x="202.3" y="146.7">Bleed R</text>
</g>
<g font-size="1.8">
<text x="78.7" y="32.6">0.17 Ohms</text>
<text x="65.3" y="47.4" transform="rotate(-90 65.3 47.4)">Battery Charger</text>
<text x="131.5" y="44.2">see note 4</text>
</g>
<g font-size="1.5">
<text x="54.2" y="22.1">V_BATT</text>
<text x="32.8" y="45.6">V_USB</text>
<text x="162.3" y="42.3">V_REG_O</text>
<text x="130.2" y="49.1">1</text>
<text x="130.2" y="50.8">4</text>
<text x="144.9" y="52.5">5</text>
<text x="144.9" y="49.1">8</text>
<text x="130.2" y="54.1">2</text>
<text x="130.2" y="55.8">3</text>
<text x="144.9" y="54.1">6</text>
<text x="144.9" y="55.8">7</text>
<text x="193.5" y="65.6">3V3</text>
<text x="79.3" y="68.2">VMCU</text>
<text x="76.8" y="78.1">DBGMCU_3V3</text>
<text x="184.1" y="86.4">NI</text>
<text x="32.8" y="97.6">V_USB</text>
<text x="98.1" y="97.2">V_BATT</text>
<text x="138.3" y="101">3V3</text>
<text x="60.8" y="107.7">1</text>
<text x="77.2" y="107.7">5</text>
<text x="178" y="106.8" transform="rotate(-90 178 106.8)">3</text>
<text x="179.7" y="106.8" transform="rotate(-90 179.7 106.8)">2</text>
<text x="181.3" y="106.8" transform="rotate(-90 181.3 106.8)">1</text>
<text x="232.9" y="107">VDD</text>
<text x="60.8" y="109.4">2</text>
<text x="60.8" y="111">3</text>
<text x="77.2" y="111">4</text>
<text x="38.1" y="114.3">Silk = Charging</text>
<text x="38.1" y="116.4">NI</text>
<text x="154.1" y="130.1">Silk = VDD OFF</text>
<text x="31.9" y="133.9">V_BATT</text>
<text x="48.4" y="133.9">V_USB</text>
<text x="70.7" y="133.9">V_REG_O</text>
<text x="85.1" y="134.2">VMCU</text>
<text x="28.2" y="140">Silk = V_BATT</text>
<text x="35.1" y="142.3">3V3</text>
<text x="44.7" y="140">Silk = V_USB</text>
<text x="49.6" y="142.5">VDD</text>
<text x="55.4" y="140">Silk = REG_I</text>
<text x="66.9" y="140">Silk = V_REG_O</text>
<text x="80.1" y="140">Silk = VMCU</text>
<text x="27.3" y="147.4">Silk = 3V3</text>
<text x="28.2" y="149.6">NI</text>
<text x="44.7" y="147.4">Silk = VDD</text>
<text x="62" y="147.4">Silk = PB</text>
<text x="76.8" y="147.4">Silk = GND</text>
<text x="76.8" y="149.1">NI</text>
<text x="209.3" y="155.9">Size</text>
<text x="214.2" y="155.9">Title</text>
<text x="222.1" y="150.7">400 W Cesar Chavez</text>
<text x="222.1" y="152.3">Austin, TX 78701</text>
<text x="209.4" y="160.7">Part Number</text>
<text x="210.6" y="158.2">B</text>
<text x="215.5" y="158.2">Power Selection</text>
<text x="225.8" y="160.7">Document Number</text>
<text x="263.4" y="160.7">Rev</text>
<text x="208.9" y="165.6">Date:</text>
<text x="217.2" y="165.6">Monday, August 15, 2016</text>
<text x="226.3" y="163.2">IST-A0050</text>
<text x="241.9" y="165.6">Sheet</text>
<text x="250.2" y="165.6">5</text>
<text x="255.1" y="165.6">of</text>
<text x="260.1" y="165.6">6</text>
<text x="265" y="163.2">5.0</text>
</g>
<g font-size="1.5" fill="#000080">
<text x="69.3" y="28.2">FDN5618P</text>
<text x="74.8" y="26.2">M9</text>
<text x="32.1" y="35">JP1</text>
<text x="83.3" y="47.7">D7</text>
<text x="134.6" y="47.6">MAX604</text>
<text x="82.5" y="52.7">0.49V</text>
<text x="65.3" y="54.2">R24</text>
<text x="65.3" y="55.8">47K</text>
<text x="92.8" y="56">C2</text>
<text x="92.8" y="57.5">10uF</text>
<text x="106.9" y="56">C3</text>
<text x="106.9" y="57.5">0.1uF</text>
<text x="137.1" y="59.1">U3</text>
<text x="171.3" y="56">C4</text>
<text x="171.3" y="57.5">10uF</text>
<text x="180.2" y="55.8">R25</text>
<text x="180.2" y="57.8">2K</text>
<text x="180.8" y="68">D8</text>
<text x="179.2" y="80.6">D9</text>
<text x="180.8" y="78.3">PMEG2005CT,215</text>
<text x="179.2" y="87.3">0.31V</text>
<text x="176.7" y="97.2">SW3</text>
<text x="176.7" y="99.2">SW_SLIDE_2POS</text>
<text x="38.1" y="105.4">D10</text>
<text x="50.4" y="107">R26 NI</text>
<text x="69.4" y="104.5">U4</text>
<text x="86.6" y="107">R27</text>
<text x="38.1" y="112.1">RED</text>
<text x="50.4" y="110.3">332</text>
<text x="85.9" y="110.3">4.7K</text>
<text x="168.5" y="113.7">M10</text>
<text x="168.5" y="115.7">FDN5618P</text>
<text x="157.4" y="124.5">S1</text>
<text x="193.3" y="122.7">D11</text>
<text x="193.3" y="125.2">GREEN</text>
<text x="152.4" y="128.5">SW PUSHBUTTON</text>
<text x="206.5" y="127.6">R28</text>
<text x="206.5" y="129.3">47K</text>
<text x="216.7" y="127">C5</text>
<text x="216.7" y="128.5">10uF</text>
<text x="227.4" y="127">C6</text>
<text x="227.4" y="128.5">0.1uF</text>
<text x="28.2" y="135.9">TP16</text>
<text x="44.7" y="135.9">TP17</text>
<text x="55.4" y="135.9">TP18</text>
<text x="66.9" y="135.9">TP19</text>
<text x="80.1" y="135.9">TP20</text>
<text x="170.1" y="132.6">R29</text>
<text x="170.1" y="134.2">47K</text>
<text x="192.4" y="132.6">R30</text>
<text x="192.4" y="134.2">499</text>
<text x="27.3" y="143.3">TP21</text>
<text x="44.7" y="144.1">TP22</text>
<text x="62" y="144.1">TP23</text>
<text x="76.8" y="144.1">TP24</text>
</g>
<g font-size="1.5" fill="#f00">
<text x="138.1" y="35">REG_I</text>
<text x="168.8" y="128.2">PWR_PB</text>
<text x="57.4" y="137.3">REG_I</text>
<text x="66.5" y="144.7">PWR_PB</text>
</g>
<g font-size="1.5" fill="#00f">
<text x="132.8" y="50">IN</text>
<text x="132.8" y="51.7">OFF</text>
<text x="139.4" y="53.3">SET</text>
<text x="139.4" y="50">OUT</text>
<text x="91.4" y="55">+</text>
<text x="132.8" y="55">GND</text>
<text x="132.8" y="56.6">GND</text>
<text x="139.4" y="55">GND</text>
<text x="139.4" y="56.6">GND</text>
<text x="169.8" y="55">+</text>
<text x="215.2" y="126">+</text>
</g>
<g font-size="1.5" fill="#004080">
<text x="63.7" y="108.8">STAT</text>
<text x="63.7" y="110.4">VSS</text>
<text x="63.7" y="112.1">VBAT</text>
<text x="70.7" y="108.8">PROG</text>
<text x="72" y="112.1">VDD</text>
</g>
<g font-size="1.2">
<text x="45.5" y="8.7">5</text>
<text x="95" y="8.7">4</text>
<text x="144.5" y="8.7">3</text>
<text x="194.1" y="8.7">2</text>
<text x="243.6" y="8.7">1</text>
<text x="19.5" y="29.7">D</text>
<text x="268.8" y="29.7">D</text>
<text x="19.5" y="68.9">C</text>
<text x="268.8" y="68.9">C</text>
<text x="19.5" y="108.1">B</text>
<text x="268.8" y="108.1">B</text>
<text x="19.5" y="147.3">A</text>
<text x="268.8" y="147.3">A</text>
<text x="45.5" y="167.2">5</text>
<text x="95" y="167.2">4</text>
<text x="144.5" y="167.2">3</text>
<text x="194.1" y="167.2">2</text>
<text x="243.6" y="167.2">1</text>
</g>
</svg>
